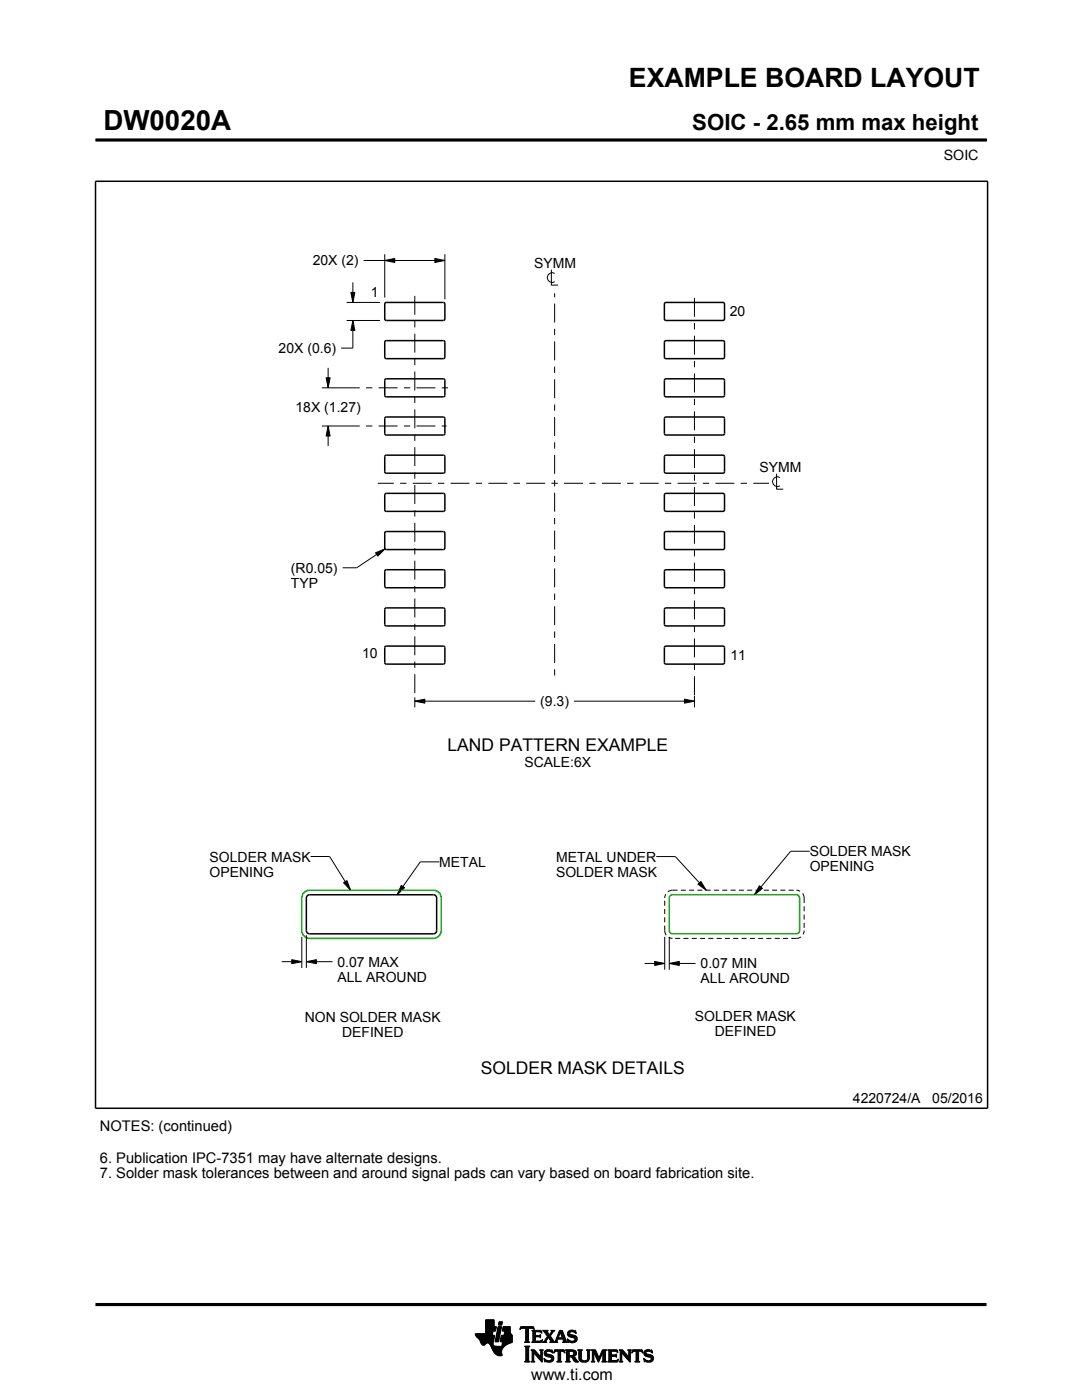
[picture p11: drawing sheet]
<svg xmlns="http://www.w3.org/2000/svg" width="216mm" height="279mm" viewBox="0 0 216 279" stroke-linecap="round" stroke-linejoin="round" font-family="sans-serif">
<g fill="#000">
<path d="M76.8 52l2-.4v.8zM86.8 51.6l2 .4-2 .4zM65.1 75.4h.8l-.4 2zM70.4 64l.4 2h-.8zM70 58.4h.8l-.4 2zM65.5 85l.4 2h-.8zM74.9 110.3l1.9-.8-1.4 1.5zM82.8 139.9l2-.4v.8zM136.6 139.5l2 .4-2 .4zM68.6 176.2l.6-.5 .7 2zM80.1 176.7l.6 .5-1.5 1.4zM139.3 176.5l.6-.6 1 1.8z"/>
<path d="M151.5 176.8l.6 .5-1.6 1.3zM58.2 191.5l2 .4-2 .4zM61.1 191.9l2-.4v.8zM130.6 191.9l2 .4-2 .4zM133.5 192.3l2-.4v.8z"/>
</g>
<g fill="none" stroke="#000" stroke-width=".2">
<path d="M19.1 27.9h177.7M196.8 27.7v.5M70 58.4h.8l-.4 2zM70.4 56.4v4M72.6 52h16.2M76.8 52l2-.4v.8zM76.8 50.7v8.7M86.8 51.6l2 .4-2 .4zM88.8 50.7v9M110 53.8v3.1h1.4M110.7 54.6a.98 .98 0 0 0-1.5 .8 .98 .98 0 0 0 1.5 .8M64.2 77.4h6.9"/>
<path d="M65.1 75.4h.8l-.4 2zM65.5 73.4v4M69.2 64h6.6M69.2 60.4h6.7M70.4 64l.4 2h-.8zM70.4 64v5.5h-2.3M64.2 85h6.8M65.5 85l.4 2h-.8zM65.5 85v4M155 94.5v3.1h1.3M155.6 95.3a.98 .98 0 0 0-1.5 .8 .98 .98 0 0 0 1.5 .9M74.9 110.3l1.9-.8-1.4 1.5z"/>
<path d="M76.8 109.5l-5.6 3.8h-2.8M82.8 139.9l2-.4v.8zM82.8 139.9h24M82.8 139.2v2M114.5 139.9h24.1M136.6 139.5l2 .4-2 .4zM138.6 138.8v2.4M62 170.9h3.8l4.1 6.8M68.6 176.2l.6-.5 .7 2zM80.1 176.7l.6 .5-1.5 1.4zM87.7 172h-3.8l-4.7 6.6M130.9 170.9h3.8l6.2 6.8"/>
<path d="M139.3 176.5l.6-.6 1 1.8zM151.5 176.8l.6 .5-1.6 1.3zM161.6 169.9h-3.8l-7.3 8.7M56.2 191.9h4M58.2 191.5l2 .4-2 .4zM60.2 187v6.2M61.1 191.9l2-.4v.8zM61.1 186.6v6.6M61.1 191.9h5.3M128.6 192.3h4M130.6 191.9l2 .4-2 .4zM132.6 187v6.5"/>
<path d="M133.5 192.3l2-.4v.8zM133.5 187v6.5M133.5 192.3h5.3M94.8 266.2h3.5M94.8 266.3h3.5M94.9 266.4h3.3M94.9 266.5h3.8l-.2 1.2M94.9 266.5h3.8M95 266.6h3.7M95 266.7h3.7M95.1 266.8h3.6M95.2 266.9h3.4"/>
<path d="M95.3 267h3.3M95.4 267.1h3.2M95.5 267.2h3.1M95.6 267.3h3M95.7 267.4h2.8M95.7 267.5h2.8M95.7 267.5l.4 .7 .3 .3 .3-.1 .5-.4 .4 .1 .8 1.5M95.8 267.6h2.7M95.8 267.7h2.7M95.9 267.8h2.6M95.9 267.9h2.5M95.9 268h2.5"/>
<path d="M96 268h1.1M96 268.1h1M96.1 268.2h.8M96.1 268.3h.7M96.2 268.4h.6M96.3 268.4h.4M96.9 266.1h1.4M96.9 266h1.4M96.9 265.9h1.4M96.9 265.8h1.5M96.9 265.7h1.5M96.9 264.7l2.2 .1-.2 .9h-.5l-.2 .8"/>
<path d="M96.9 265.6h2M96.9 265.5h2M96.9 265.4h2M96.9 265.3h2.1M96.9 265.2h2.1M96.9 265.1h2.1M96.9 265h2.1M96.9 264.9h2.1M96.9 264.8h2.2M96.9 264.6h1.7M96.9 264.5h1.7M96.9 264.4h1.7"/>
<path d="M96.9 264.3h1.7M96.9 264.2h1.7M96.9 264.1h1.7M96.9 264h1.7M96.9 263.9h1.7M96.9 263.8h1.7M96.9 263.7h1.7M96.9 263.6h1.7M96.9 263.5h1.7M96.9 263.4h1.7M97.5 268h.9M97.6 268.1h.8"/>
<path d="M97.7 268.2h.7M97.7 268.3h.7M97.8 268.4h.6M97.9 268.5h.6M97.9 268.6h.7M98 268.7h1.1M98 268.8h2.6M98 268.8h2.5M98.1 268.9h2.3M98.1 269h2.3M98.1 269.1h2.2M98.2 269.2h2.1"/>
<path d="M98.2 269.2h2M98.2 269.3h2M98.3 269.4h1.9M98.3 269.5h1.8M98.4 269.6h1.7M98.4 269.6l.6 .7 .6 .3 .6-.1-.1-.7M98.4 268v.4l.3 .2 2 .1M98.5 269.7h1.6M98.5 267.7l-.1 .3M98.5 269.8h1.6M98.6 269.9h1.5M98.6 264.8v-1.4h-1.7v2.8h-2.1l.2 .5 .7 .8"/>
<path d="M98.6 270h1.5M98.7 270h1.4M98.8 270.1h1.3M98.8 267.7h.7M98.8 267.6h.7M98.8 267.5h.7M98.9 270.2h1.2M98.9 267.4h.7M98.9 267.3h.7M98.9 267.2h.7M98.9 267.1h.7M98.9 267h.7"/>
<path d="M98.9 270.3h1.3M99 266.9h.6M99 266.9h.7M99 266.8h.7M99 266.7h.7M99 266.6h.7M99 266.5h.7M99.1 270.4h1.1M99.1 266.4h.7M99.1 266.3h.7M99.1 266.2h.7M99.1 266.1h.7"/>
<path d="M99.1 266h.7M99.2 265.9h.7M99.2 265.8h.7M99.2 270.4h1M99.2 265.7h.7M99.2 265.6h.7M99.2 265.5h.7M99.3 265.4h.6M99.3 265.4h.7M99.3 265.3h.7M99.3 265.2h.7M99.3 265.1h.7"/>
<path d="M99.3 265h.7M99.4 270.5h.8M99.4 264.9h.7M99.4 264.8h.7M99.4 264.8h.7l-.6 3h-.7zM99.5 264.4h.6M99.5 264.3h.7M99.5 264.2h.7M99.5 264.1h.7M99.5 264h.7M99.5 263.9h.7M99.6 263.8h.7"/>
<path d="M99.6 263.8h.7l-.2 .7h-.7zM99.8 270.6h.1M99.8 267.7h2.4M99.8 267.6h2.4M99.8 267.5h2.4M99.9 267.4h2.3M99.9 267.3h2.3M99.9 267.2h2.3M99.9 267.1h2.3M99.9 267h2.3M99.9 266.9h2.3M100 266.9h2.2"/>
<path d="M100 266.8h2.2M100 266.7h2.2M100 266.6h2.2M100 266.5h2.2M100.1 268.6h.7M100.2 268.5h.7M100.2 268.4h.8M100.2 268.4h.9M100.2 268.3h1M100.2 268.2h1.2M100.2 265.6h1.6M100.2 268.1h1.4"/>
<path d="M100.2 265.5h1.6M100.2 268h1.6M100.3 265.4h1.5M100.3 268h1.7M100.3 267.9h1.9M100.3 265.3h1.5M100.3 267.8h1.9M100.3 265.2h1.5M100.3 265.1h1.5M100.3 265h1.5M100.4 264.9h1.4M100.4 264.8h1.4"/>
<path d="M100.6 266.5l.1-.8h-.5l.2-.9h1.4l.1 1.1 .3 .6v1.4l-1.3 .6M100.6 266.4h1.5M100.6 266.3h1.4M100.6 266.2h1.4M100.6 266.1h1.3M100.7 266h1.2M100.7 265.9h1.2M100.7 265.8h1.1M100.7 265.7h1.1M100.9 268.5l-.6 .6-.2 .7M102.2 266.5h-2.2l-.2 1.1 .1 .2h.4l-.2 .9M103.7 265.3h.1"/>
<path d="M103.8 265.2h.2M103.8 265h2.8M103.8 264.9h2.7M103.9 264.8h2.6M104.7 267.8h1M104.7 271.8h1.1M104.7 268.7h1M104.8 267.7h.7M104.8 271.7h.8M104.9 265.2h.6M104.9 268.9h.6M104.9 267.6h.6"/>
<path d="M104.9 267.5v-2.3l-.7-.1-.4 .3 .1-.6h2.6l.1 .6-.4-.3-.7 .1v2.3M104.9 267.5l-.2 .3M104.9 267.5h.6M104.9 267.4h.6M104.9 267.3h.6M104.9 267.2h.6M104.9 267.1h.6M104.9 267h.6M104.9 266.8h.6M104.9 266.7h.6M104.9 266.6h.6M104.9 266.5h.6"/>
<path d="M104.9 266.4h.6M104.9 266.3h.6M104.9 266.2h.6M104.9 266.1h.6M104.9 265.9h.6M104.9 265.8h.6M104.9 265.7h.6M104.9 265.6h.6M104.9 265.5h.6M104.9 265.4h.6M104.9 265.3h.6M104.9 271.5h.6"/>
<path d="M104.9 269h.6M104.9 271.4h.6M104.9 271.4v-2.4l-.2-.4h1.1l-.3 .4v2.4M104.9 271.4l-.2 .4h1.1l-.3-.4M104.9 271.3h.6M104.9 271.2h.6M104.9 271.1h.6M104.9 271h.6M104.9 270.9h.6M104.9 270.8h.6M104.9 270.6h.6M104.9 270.5h.6"/>
<path d="M104.9 270.4h.6M104.9 270.3h.6M104.9 270.2h.6M104.9 270.1h.6M104.9 270h.6M104.9 269.9h.6M104.9 269.8h.6M104.9 269.6h.6M104.9 269.5h.6M104.9 269.4h.6M104.9 269.3h.6M104.9 269.2h.6"/>
<path d="M104.9 269.1h.6M105.5 267.5l.2 .3M105.7 267.8h-1M105.9 271.8h.8M105.9 269.4h.8M106.1 269.5h.7M106.1 267.8h2M106.1 271.7h.5M106.2 269.6h.7M106.2 271.5h.3M106.2 265.6h1.8M106.2 269.8h.8"/>
<path d="M106.2 271.4h.3M106.2 269.8l-.3-.4h.8l1.2 1.4M106.2 271.4l-.3 .4h.8l-.2-.4M106.2 271.3h.3M106.2 271.2h.3M106.2 271.1h.3M106.2 271h.3M106.2 270.9h.3M106.2 270.8h.3M106.2 270.6h.3M106.2 270.5h.3M106.2 270.4h.3"/>
<path d="M106.2 270.3h.3M106.2 270.2h.3M106.2 270.1h.3M106.2 270h1M106.2 269.9h.9M106.2 269.8v1.6M106.3 267.7h1.8M106.3 265.7h1.8M106.3 267.6h.6M106.3 265.8h.6M106.3 267.5l-.2 .3M106.3 267.5h.5"/>
<path d="M106.3 267.4h.5M106.3 267.3h.5M106.3 267.2h.5M106.3 267.1h.5M106.3 267h.5M106.3 266.8h.5M106.3 266.7h1.6M106.3 266.6h1.6M106.3 266.5h.5M106.3 266.4h.5M106.3 266.3h.5M106.3 266.2h.5"/>
<path d="M106.3 266.1h.5M106.3 265.9h.5M106.4 265.2h.2M106.5 270h.1M106.5 270v1.4M106.5 265.3h.1M106.6 270.1h.7M106.7 270.2h.7M106.8 270.3h.7M106.8 265.9l.1-.1h.7l.6 .2-.2-.5h-1.9l.2 .3v1.7M106.8 265.9v.6h.8l.3-.2v.7l-.3-.2h-.8l.1 .8h.9l.5-.2M106.9 270.4h.7"/>
<path d="M107 270.5h.7M107.1 270.6h.7M107.2 270.8h1M107.3 270.9h.9M107.4 271h.8M107.5 271.1h.7M107.6 271.2h.6M107.6 266.5h.3M107.7 271.3h.5M107.7 269.4h.7M107.7 266.8h.2M107.7 267.6h.5"/>
<path d="M107.8 266.4h.1M107.8 271.4h.4M107.8 267h.1M107.8 265.8h.3M107.8 269.5h.5M107.9 271.5h.3M107.9 269.6h.3M107.9 269.8h.3M107.9 270.6h.3M107.9 270.5h.3M107.9 270.4h.3M107.9 270.3h.3"/>
<path d="M107.9 270.2h.3M107.9 270.1h.3M107.9 270h.3M107.9 269.9h.3M107.9 269.8v1M108 271.7h.2M108 265.9h.1M108 267.5h.2M108.1 271.8h.1M108.1 266.1h.1M108.2 267.4h.1M108.2 269.8l.2-.4h-.7l.2 .4"/>
<path d="M108.2 269.8v2.1l-1.7-1.9M108.2 267.8h.9M108.3 267.4l-.2 .5-2-.1M108.3 265.6h1M108.5 267.7h.5M108.5 271.1l.2 .7 .2-.1 .6 .2 .7-.2 .3-.6M108.5 271.1h.1M108.5 265.7h.7M108.5 271.2h.2M108.6 271.3h.2M108.6 270.1l.2 .5 1.1 .3 .1 .3-.1 .3h-.5l-.9-.4M108.6 270.1h.4"/>
<path d="M108.6 270h.4M108.6 270.2h.6M108.6 267.6h.4M108.6 271.4h.4M108.6 269.9h.4M108.6 270.3h1M108.6 265.8h.7M108.6 271.5h.8M108.6 269.8h.5M108.7 271.7h1.5M108.7 270.4h1.3M108.7 267.5h.3"/>
<path d="M108.7 271.8h.1M108.7 265.9h.6M108.7 269.6h1.5M108.8 267.4h.3M108.8 270.5h1.5M108.8 266.1h.6M108.8 269.5h1.4M108.8 267.3h.4M108.9 266.2h.6M108.9 267.2h.4M108.9 266.3h.6M108.9 270.6h1.5"/>
<path d="M109 267.1h.3M109 270l.2 .2 1.1 .3 .2 .6M109 270l.1-.3h.4l.8 .3-.1-.6-.2 .1-.6-.1-.6 .2-.2 .5M109 266.4h1M109.1 271.8h.9M109.1 269.4h.7M109.1 267h.9M109.1 266.5h.8M109.1 267.8h-.9M109.2 266.8h.8M109.2 266.6h.6M109.2 266.7h.7"/>
<path d="M109.2 266.7l-.6 1-.4 .1M109.3 270.8h1.1M109.5 267.1h.6M109.6 267.2h.6M109.7 271.5h.7M109.7 267.3h.6M109.7 267.8l.2-.1-.5-.8-.4 .8 .1 .1M109.7 267.8h1.6M109.7 266.3h.4M109.7 267.4h.6M109.8 270.9h.7M109.8 266.2h.3"/>
<path d="M109.8 266.6l.9 1.2 1-2.3h.5l.8 2.1 .3 .2M109.8 267.5h.6M109.9 266.1h.3M109.9 269.8h.4M109.9 267.6h.6M109.9 267.7h.7M109.9 271.4h.5M109.9 265.9h.4M110 271h.5M110 265.6h.7M110 265.9l.1-.2-.2-.2h.8l-.9 1.1M110 265.9l-.4 .5-.4-.6 .2-.3h-1.1l.9 1.2"/>
<path d="M110 271.3h.5M110 265.8h.4M110 271.1h.5M110 271.2h.5M110.1 269.4h.1M110.1 265.7h.4M110.1 269.9h.2M110.2 270h.1M110.5 270h.1M110.5 269.9h.2M110.5 269.8h.3M110.6 269.6h2.1"/>
<path d="M110.6 269.5h2M110.6 269.4h2M110.7 267.7h.5M110.8 267.6h.4M110.9 267.5h.3M110.9 267.4h.3M111 267.3h.3M111 267.2h1.8M111 267.1h1.8M111.1 267h.3M111.1 271.8h1M111.1 266.8h.4"/>
<path d="M111.2 266.7h.3M111.2 267.5v.3h.1M111.2 267.5l.1-.2h1l.1 .2M111.2 266.6h.3M111.3 266.5h.3M111.3 271.7h.6M111.3 266.4h.3M111.3 271.5h.6M111.3 267.8h-1.6M111.3 269.8h.6M111.4 266.3h.3M111.4 271.4h.5"/>
<path d="M111.4 270.1h.5M111.4 270h.5M111.4 269.9h.5M111.4 270.5h.5M111.4 270.4h.5M111.4 270.3h.5M111.4 270.2h.5M111.4 271.1h.5M111.4 271h.5M111.4 270.9h.5M111.4 270.8h.5M111.4 270.6h.5"/>
<path d="M111.4 271.4l-.1-1.7h-.4l-.4 .4 .2-.7h1.9l.1 .7-.4-.4h-.4v1.7M111.4 271.4l-.3 .4h1l-.2-.4M111.4 271.3h.5M111.4 271.2h.5M111.4 266.2h.3M111.4 266.1h.4M111.5 265.9h.9M111.5 265.8h.8M111.6 265.7h.7M111.6 265.6h.6M111.8 265.9l.4 1.1h-.8zM111.9 266.1h.5"/>
<path d="M111.9 266.2h.5M111.9 266.3h.6M112 266.4h.5M112 266.5h.6M112.1 266.6h.5M112.1 266.7h.6M112.1 266.8h.6M112.2 267h.5M112.2 267.8h1.1M112.3 267.3h.6M112.3 267.4h.6M112.4 267.5h.6"/>
<path d="M112.4 267.5v.3h-.2M112.4 269.8h.3M112.4 267.6h.6M112.4 267.7h.7M112.6 269.9h.1M112.6 270h.2M112.8 271.8h1M112.8 269.4h1.6M113 269.5h1.7M113 271.7h.7M113 269.6h1.9M113 271.5h.6"/>
<path d="M113 269.8h.6M113 271.4h.6M113 271.4l-.2 .4h1l-.2-.4M113 271.3h.6M113 271.2h.6M113 271.1h.6M113 271h.6M113 270.9h.6M113 270.8h1.5M113 270.6h1.6M113 270.5h1.8M113 270.4h.6"/>
<path d="M113 270.3h.6M113 270.2h.6M113 270.1h.6M113 270h.6M113 269.9h.6M113 269.8v1.6M113 269.8l-.2-.4h1.5l.6 .2 .1 .5M113.2 267.3h.2M113.2 267.4h.3M113.2 266.2l.3 .5 1 .3 .2 .3M113.2 266.2h.5M113.2 266.3h.6"/>
<path d="M113.2 266.1h.5M113.3 267.5h.3M113.3 267.8h-1.1M113.3 266.4h.9M113.3 265.9h.4M113.3 267.6h.6M113.3 266.5h1.3M113.3 267.7h1.6M113.3 265.8h.5M113.3 267.8h.2M113.4 266.6h1.5M113.4 265.7h1.5"/>
<path d="M113.5 266.7h1.5M113.5 265.6h1.4M113.6 269.9l.1-.2h.5l.3 .4M113.6 269.9v.6M113.7 267.8h1.1M113.8 266.8h1.3M113.8 265.5h.6M114 268h.4M114.1 270.9h.6M114.2 271h.6M114.2 271.1h.7M114.3 271.2h.6"/>
<path d="M114.3 267h.8M114.3 269.8h.7M114.3 270.4h.6M114.4 271.3h.6M114.4 271.3l.4 .5h.7M114.4 271.3l-.3-.4-.5-.1v.6M114.4 270.7l1.1 1.1M114.4 270.7h.1M114.4 271.4h.7M114.4 269.9h.6M114.4 270.3h.6M114.5 267.6h.5"/>
<path d="M114.5 270.2h.5M114.5 270h.5M114.5 265.8h.4M114.5 270.1h.5M114.5 270.1l-.2 .3-.3 .1M114.5 271.5h.7M114.6 271.7h.7M114.6 267.1h.6M114.6 267.5h.5M114.7 267.2h.5M114.7 267.4h.5M114.7 265.9h.3"/>
<path d="M114.7 267.3h.5M114.7 271.8h.8M114.8 266.1h.2M114.9 266.2h.1M114.9 266.2l-.7-.4h-.4l-.1 .2 .1 .3 1.1 .4 .3 .5M114.9 266.2l-.1-.7-.2 .1-.5-.1-.6 .2-.3 .5M115 270.1l-.1 .4-.5 .2M115.2 267.2l-.3 .6-.7 .2-.6-.2-.2 .1-.2-.7 .9 .5 .4-.1 .2-.3M115.3 269.4h.9M115.4 269.5h.7M115.5 269.6h.5M115.5 269.8h.5"/>
<path d="M115.5 269.8v1.4l.4 .5 .6 .2 .6-.1 .4-.3 .1-.5M115.5 271h.5M115.5 270.9h.5M115.5 270.8h.5M115.5 270.6h.5M115.5 270.5h.5M115.5 270.4h.5M115.5 270.3h.5M115.5 270.2h.5M115.5 270.1h.5M115.5 270h.5M115.5 269.9h.5"/>
<path d="M115.5 271.1h.5M115.5 271.2h.5M115.5 271.3h.6M115.6 271.4h.6M115.7 271.5h.8M115.8 271.7h1.5M116 271l.2 .4 .5 .2 .4-.2 .2-.4M116 269.8l.2-.4h-.9l.2 .4M116 269.8v1.2M116 271.8h1.1M116.8 271.5h.6M117 269.4h.8"/>
<path d="M117.1 271.4h.4M117.2 269.5h.5M117.2 271.3h.4M117.2 269.6h.4M117.2 271.2h.4M117.2 271.1h.4M117.3 269.8h.3M117.3 271h.3M117.3 270.9h.3M117.3 270.8h.3M117.3 270.6h.3M117.3 270.5h.3"/>
<path d="M117.3 270.4h.3M117.3 270.3h.3M117.3 270.2h.3M117.3 270.1h.3M117.3 270h.3M117.3 269.9h.3M117.6 269.8l.2-.4h-.8l.2 .3 .1 1.3M117.6 269.8v1.2M118 271.8h.7M118 269.4h.8M118.1 269.5h.8M118.1 271.7h.5"/>
<path d="M118.2 269.6h.7M118.2 271.5h.3M118.2 269.8h.8M118.2 271.4h.3M118.2 271.4l-.2 .4h.7l-.2-.4M118.2 271.3h.3M118.2 271.2h.3M118.2 271.1h.3M118.2 271h.3M118.2 270.9h.3M118.2 270.8h.3M118.2 270.6h.3"/>
<path d="M118.2 270.5h.3M118.2 270.4h.3M118.2 270.3h.3M118.2 270.2h.3M118.2 270.1h.3M118.2 270h.9M118.2 269.9h.8M118.2 269.8v1.6M118.6 270.1h.5M118.6 270.2h.6M118.7 270.3h.5M118.7 270.4h.6"/>
<path d="M118.8 270.5h.5M118.8 270.6h.6M118.9 270.8h.5M118.9 270.9h.6M119 271h.8M119 271.1h.8M119.1 271.2h.6M119.1 271.3h.6M119.2 271.4h.4M119.2 271.5h.4M119.3 271.7h.2M119.3 271.8h.2"/>
<path d="M119.6 270.9h.3M119.6 270.8h.3M119.7 270.6h.3M119.7 270.5h.3M119.8 270.4h.3M119.8 270.3h.3M119.9 270.2h.3M119.9 270.1h.3M120 270h.8M120 269.9h.8M120 269.8h.8M120.1 271.8h1"/>
<path d="M120.1 269.6h.7M120.1 269.5h.8M120.2 269.4h.9M120.2 271.7h.7M120.3 271.5h.5M120.3 271.4h.5M120.3 271.4l-.2 .4h1l-.3-.4M120.3 271.4v-1.5l-.9 2-.9-2v1.5M120.3 271.3h.5M120.3 271.2h.5M120.3 271.1h.5M120.3 271h.5"/>
<path d="M120.3 270.9h.5M120.3 270.8h.5M120.3 270.6h.5M120.3 270.5h.5M120.3 270.4h.5M120.3 270.3h.5M120.3 270.2h.5M120.3 270.1h.5M120.8 269.8l.3-.4h-.9l-.7 1.6-.7-1.6h-.8l.2 .4M120.8 269.8v1.6M121.2 271.8h2M121.2 269.4h1.9"/>
<path d="M121.4 269.5h1.8M121.4 271.7h1.9M121.5 269.6h1.7M121.5 271.5h1.8M121.5 269.8h.5M121.5 271.4h.5M121.5 269.9h.5M121.5 269.8v1.6M121.5 269.8l-.3-.4h1.9l.2 .6M121.5 270.3h.5M121.5 270.2h.5M121.5 270.1h.5"/>
<path d="M121.5 270h.5M121.5 270.9h.5M121.5 270.8h.5M121.5 270.6h1.5M121.5 270.5h1.5M121.5 270.4h1.5M121.5 271.3h.5M121.5 271.2h.5M121.5 271.1h.5M121.5 271h.5M122.6 270.4l.4-.2v.7l-.2-.2h-.8v.8h.2M122.9 270.8h.1"/>
<path d="M122.9 270.3h.1M123 269.8h.3M123.1 271.4h.3M123.2 269.9h.1M123.3 270h.1M123.3 270l-.4-.3h-.8l-.1 .7M123.3 271.3h.1M123.4 271.2h.1M123.4 271.2l-.3 .3h-.4M123.4 271.2l-.2 .6h-2l.3-.4M123.5 271.8h.8M123.5 269.4h.7"/>
<path d="M123.6 269.5h.7M123.7 271.7h.5M123.7 269.6h.7M123.7 271.5h.4M123.7 269.8h.8M123.7 271.4h.4M123.7 271.4l-.2 .4h.8l-.2-.4M123.7 271.3h.4M123.7 271.2h.4M123.7 271.1h.4M123.7 271h.4M123.7 270.9h.4"/>
<path d="M123.7 270.8h.4M123.7 270.6h.4M123.7 270.5h.4M123.7 270.4h.4M123.7 270.3h.4M123.7 270.2h.4M123.7 270.1h.4M123.7 270h1M123.7 269.9h.9M123.7 269.8v1.6M124.1 270v1.4M124.1 270h.1"/>
<path d="M124.2 270.1h.6M124.2 270.2h.7M124.3 270.3h.7M124.4 270.4h.7M124.5 270.5h.7M124.6 270.6h.7M124.7 270.8h1.1M124.8 270.9h1M124.9 271h.9M125 271.1h.8M125.1 271.2h.7M125.2 271.3h.6"/>
<path d="M125.2 269.4h.8M125.3 271.4h.5M125.4 269.5h.5M125.4 271.5h.4M125.4 269.6h.4M125.5 269.8h.3M125.5 269.8l-.1 1-1.2-1.4h-.7l.2 .4M125.5 269.9h.3M125.5 270.2h.3M125.5 270.1h.3M125.5 270h.3M125.5 270.4h.3"/>
<path d="M125.5 270.3h.3M125.5 270.6h.3M125.5 270.5h.3M125.5 271.7h.3M125.6 271.8h.2M125.8 269.8l.2-.4h-.8l.3 .4M125.8 269.8v2.1l-1.7-1.9M126 270h.1M126.1 269.9h.1M126.1 269.8h.3M126.1 269.6h2.1M126.2 269.5h2"/>
<path d="M126.2 269.4h2M126.6 271.8h1.1M126.9 271.7h.6M126.9 271.5h.5M126.9 269.8h.5M126.9 271.4h.5M126.9 270.1h.5M126.9 270h.5M126.9 269.9h.5M126.9 270.5h.5M126.9 270.4h.5M126.9 270.3h.5"/>
<path d="M126.9 270.2h.5M126.9 271.1h.5M126.9 271h.5M126.9 270.9h.5M126.9 270.8h.5M126.9 270.6h.5M126.9 271.4v-1.7h-.5l-.3 .4 .1-.7h1.9l.2 .7-.4-.4h-.5v1.7M126.9 271.4l-.3 .4h1.1l-.3-.4M126.9 271.3h.5M126.9 271.2h.5M128 269.8h.3M128.1 269.9h.2"/>
<path d="M128.2 270h.1M128.4 271.1l.2 .7 .2-.1 .6 .2 .7-.2 .3-.6M128.4 271.1h.1M128.4 271.2h.2M128.5 271.3h.2M128.5 270.1l.1 .4 .5 .3M128.5 270.1h.4M128.5 270h.4M128.5 270.2h.6M128.5 271.4h.4M128.5 269.9h.4M128.5 270.3h1"/>
<path d="M128.5 271.5h.8M128.5 269.8h.5M128.6 271.7h1.5M128.6 270.4h1.3M128.6 271.8h.1M128.6 269.6h1.5M128.7 270.5h1.5M128.7 269.5h1.4M128.8 270.6h1.5M128.9 270l.1-.3h.4l.8 .3-.1-.6-.2 .1-.6-.1-.6 .2-.2 .5M128.9 270l.2 .2 1.1 .3 .2 .6M128.9 271.8h1"/>
<path d="M129 269.4h.7M129.1 270.8l.7 .2 .1 .4-.7 .1-.8-.4M129.2 270.8h1.1M129.6 271.5h.7M129.6 270.9h.8M129.8 269.8h.4M129.8 271.4h.5M129.9 271h.5M129.9 271.3h.5M129.9 271.1h.5M129.9 271.2h.5M129.9 269.4h.2"/>
<path d="M130 269.9h.2M130.1 270h.1"/>
</g>
<g fill="none" stroke="#000" stroke-width=".3">
<path d="M19.1 36.2h178v185h-178zM76.9 60.4h11.7l.2 .3-.1 3.1-.2 .2-11.6-.1-.1-.2v-3zM76.9 68h11.7l.2 .3-.1 3.1-.2 .2-11.6-.1-.1-.2v-3zM76.9 75.6h11.7l.2 .3-.1 3.2-.2 .1h-11.6l-.1-.3v-3zM132.7 75.6h11.7l.2 .3-.1 3.2-.2 .1h-11.6l-.1-.3v-3zM132.7 68h11.7l.2 .3-.1 3.1-.2 .2-11.6-.1-.1-.2v-3zM132.7 60.4h11.7l.2 .3-.1 3.1-.2 .2-11.6-.1-.1-.2v-3zM76.8 91l.3-.2h11.4l.3 .3v3l-.3 .3h-11.4l-.3-.3zM76.9 98.5h11.7l.2 .3-.1 3.1-.2 .2-11.6-.1-.1-.2v-3zM76.9 83.3h11.7l.2 .2-.1 3.2-.2 .1h-11.6l-.1-.3v-3zM132.6 91l.3-.2h11.4l.3 .3v3l-.3 .3h-11.4l-.3-.3zM132.7 98.5h11.7l.2 .3-.1 3.1-.2 .2-11.6-.1-.1-.2v-3z"/>
<path d="M132.7 83.3h11.7l.2 .2-.1 3.2-.2 .1h-11.6l-.1-.3v-3zM76.8 113.8l.3-.1h11.4l.3 .3v3l-.3 .3h-11.4l-.3-.3zM76.8 106.2l.3-.1h11.4l.3 .3v3l-.3 .3h-11.4l-.3-.3zM132.6 113.8l.3-.1h11.4l.3 .3v3l-.3 .3h-11.4l-.3-.3zM132.6 106.2l.3-.1h11.4l.3 .3v3l-.3 .3h-11.4l-.3-.3zM76.9 129h11.7l.2 .2-.1 3.2-.2 .1h-11.6l-.1-.3v-3zM76.9 121.4h11.7l.2 .2-.1 3.2-.2 .1h-11.6l-.1-.3v-3zM132.7 129h11.7l.2 .2-.1 3.2-.2 .1h-11.6l-.1-.3v-3zM132.7 121.4h11.7l.2 .2-.1 3.2-.2 .1h-11.6l-.1-.3v-3zM61.3 178.8l.5-.2h24.7a.65 .65 0 0 1 .6 .6v6.5a.65 .65 0 0 1-.6 .7h-24.7a.65 .65 0 0 1-.7-.7v-6.5z"/>
</g>
<path d="M19 27.9h177.8M19 260.3h177.8" fill="none" stroke="#000" stroke-width=".63" stroke-linecap="butt"/>
<path d="M82.8 59v80.1M138.6 138.7v-80.1" fill="none" stroke="#000" stroke-width=".2" stroke-dasharray="1.3 1.3 3.8 1.3" stroke-dashoffset="2.5" stroke-linecap="butt"/>
<path d="M88.8 77.4h-17.7M88.8 77.4h.6M88.8 85h-17.8M88.8 85h.3M110.7 96.4v39.1M110.7 96.4v-37.9M110.7 96.4h-35.3M110.7 96.4h42.8" fill="none" stroke="#000" stroke-width=".2" stroke-dasharray="1.3 1.3 3.8 1.3" stroke-dashoffset=".6" stroke-linecap="butt"/>
<path d="M60.9 178l.9-.3h24.7a1.56 1.56 0 0 1 1.5 1.5v6.5a1.56 1.56 0 0 1-1.5 1.6h-24.7a1.56 1.56 0 0 1-1.6-1.6v-6.5l.1-.5zM133.7 178.8l.5-.2h24.7a.65 .65 0 0 1 .6 .6v6.5a.65 .65 0 0 1-.6 .7h-24.7a.65 .65 0 0 1-.7-.7v-6.5z" fill="none" stroke="#00a600" stroke-width=".3"/>
<path d="M134.2 177.7h24.7M134.2 177.7a1.56 1.56 0 0 0-1.6 1.5M160.5 179.2v6.5M160.5 179.2a1.56 1.56 0 0 0-1.6-1.5M132.6 185.7v-6.5M132.6 185.7a1.56 1.56 0 0 0 1.6 1.6M158.9 187.3h-24.7M158.9 187.3a1.56 1.56 0 0 0 1.6-1.6" fill="none" stroke="#000" stroke-width=".2" stroke-dasharray="1 .7" stroke-linecap="butt"/>
<text font-size="5.5" x="20.6" y="26">DW0020A</text>
<text font-size="5.3" x="125.5" y="17.4">EXAMPLE BOARD LAYOUT</text>
<text font-size="4.4" x="138.1" y="26">SOIC - 2.65 mm max height</text>
<g font-size="3.5">
<text x="89.3" y="150">LAND PATTERN EXAMPLE</text>
<text x="95.9" y="214.3">SOLDER MASK DETAILS</text>
</g>
<text font-size="3.2" x="106" y="275.3">www.ti.com</text>
<g font-size="2.9">
<text x="19.9" y="225.7">NOTES: (continued)</text>
<text x="19.9" y="232">6. Publication IPC-7351 may have alternate designs.</text>
<text x="19.9" y="235.2">7. Solder mask tolerances between and around signal pads can vary based on board fabrication site.</text>
</g>
<g font-size="2.8">
<text x="188.3" y="32">SOIC</text>
<text x="62.4" y="53">20X (2)</text>
<text x="106.6" y="53.4">SYMM</text>
<text x="74" y="59.3">1</text>
<text x="145.6" y="63">20</text>
<text x="55.6" y="70.5">20X (0.6)</text>
<text x="59" y="82.2">18X (1.27)</text>
<text x="151.5" y="94.1">SYMM</text>
<text x="58.1" y="114.3">(R0.05)</text>
<text x="58.1" y="117.3">TYP</text>
<text x="72.3" y="131.3">10</text>
<text x="145.8" y="131.8">11</text>
<text x="107.8" y="140.9">(9.3)</text>
<text x="104.6" y="153.1">SCALE:6X</text>
<text x="41.8" y="171.9">SOLDER MASK</text>
<text x="87.7" y="173">METAL</text>
<text x="111" y="171.9">METAL UNDER</text>
<text x="161.6" y="170.9">SOLDER MASK</text>
<text x="161.6" y="173.9">OPENING</text>
<text x="41.8" y="174.9">OPENING</text>
<text x="111" y="174.9">SOLDER MASK</text>
<text x="67.4" y="192.9">0.07 MAX</text>
<text x="67.4" y="195.9">ALL AROUND</text>
<text x="139.8" y="193.3">0.07 MIN</text>
<text x="139.8" y="196.3">ALL AROUND</text>
<text x="60.8" y="204">NON SOLDER MASK</text>
<text x="138.7" y="203.8">SOLDER MASK</text>
<text x="68.3" y="207">DEFINED</text>
<text x="142.6" y="206.8">DEFINED</text>
<text x="170.2" y="220.2">4220724/A</text>
<text x="186" y="220.2">05/2016</text>
</g>
</svg>
